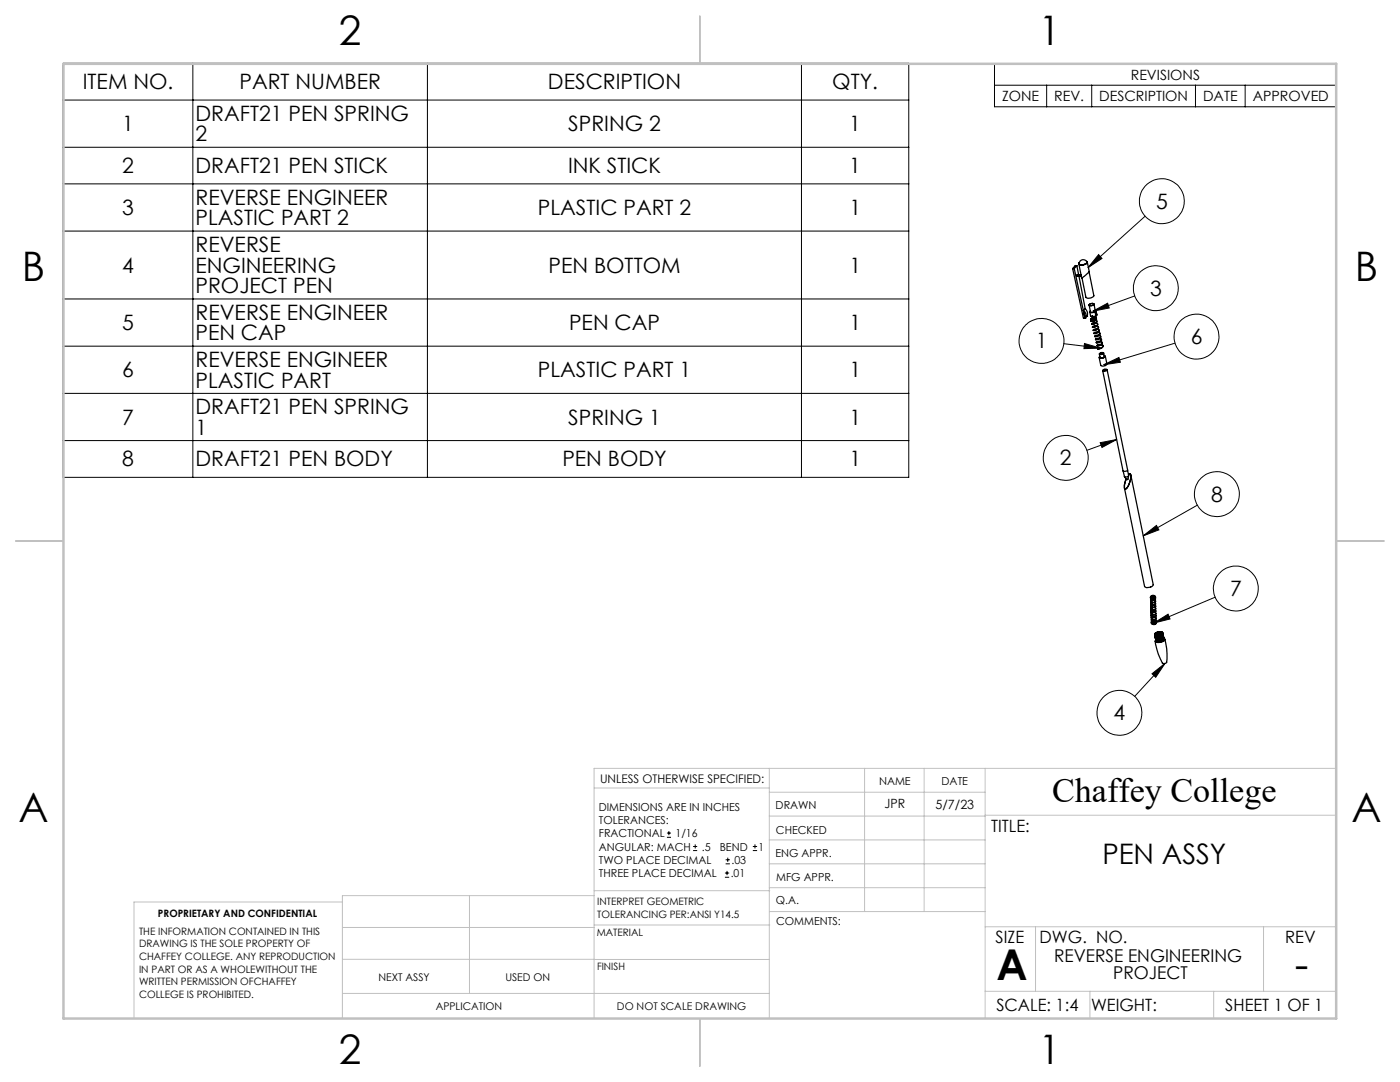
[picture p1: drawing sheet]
<svg xmlns="http://www.w3.org/2000/svg" width="279mm" height="216mm" viewBox="0 0 279 216" stroke-linecap="round" stroke-linejoin="round" font-family="sans-serif">
<g fill="none" stroke="#000" stroke-width=".25">
<path d="M214.1 53.6l2.1 9.9h.3M214.1 53.6h.3M214.4 53.6l2.1 9.9M214.9 53l-.5 .6M214.9 53l.4 1.8M214.9 54.9l.1 .2 .8 .1M214.9 53h-.3l-.5 .6M214.9 54.9l.9 .1M215.3 52.6l.1 .1M215.3 55.1l1.3 6.5M215.5 52.1a.71 .71 0 0 1 .9-.3 .71 .71 0 0 1 .5 .7 1.15 1.15 0 0 1-1.6 .1zM215.7 54.8h-.7l-.1 .1"/>
<path d="M216.9 52.1l.1 .2a1.12 1.12 0 0 1-1.7 .3l.1-.2-.1 .1a.98 .98 0 0 0 1.6 0v-.3M216.9 52.3l.1 .1M217 52.3l.4 1.9-1.5 1.3-.6-2.9M217.3 54.3l1 4.7a1.14 1.14 0 0 1-1.6 .3l-.8-3.8M216.2 61.9a1.11 1.11 0 0 1 .3 1.6M216.2 61.9l.3-.3a1.16 1.16 0 0 1 .4 1.5M216.2 61.9l.3 1.6M216.5 63.5h.1M216.9 63.1h.1M216.9 63.1l-.4 .4M217.5 60.7l.8-.1a.52 .52 0 0 1-.4 .4 .52 .52 0 0 1-.5-.2zM217.5 62.2l.2 .9 .2 .1"/>
<path d="M217.7 63.9v.1M217.7 63.9h.1M217.8 64h.1M217.8 63.9v.1M218.1 63l-.2 .2M218.3 66.6a.63 .63 0 0 1 .6-.3 .63 .63 0 0 1 .6 .4 .94 .94 0 0 1-1 .4M218.3 60.7l.3 1.3a.7 .7 0 0 1-1 .2l-.3-1.3M218.5 63.9h.2M218.6 61.8l.1 .1a.71 .71 0 0 1-1.2 .3l.1-.1M218.6 63.8l.1 .1M218.7 63.6h-.5l-.5 .2M218.7 62.7l.1 .1"/>
<path d="M218.7 62.2l.1 .6M218.7 63.4a.62 .62 0 0 1-1 .3l.4-.2h.6M218.7 63.4v-.1a.48 .48 0 0 1-.1 .5 .48 .48 0 0 1-.5 .1l-.4-.1a.72 .72 0 0 1 1-.3M218.7 64.5a.32 .32 0 0 1 .4 .3 .32 .32 0 0 1-.4 .3l-.6 .2M218.7 64.4h-.4l-.4 .3M218.7 63.6h.1M218.7 63.9a.45 .45 0 0 1 0 .5 .45 .45 0 0 1-.4 .2l-.4 .1 .7-.2M218.7 62l.2 .9M218.8 63.6a.88 .88 0 0 1-1.1 .3M218.8 65.1l-.7 .2M218.8 64.5a.34 .34 0 0 1 .3 .3 .34 .34 0 0 1-.3 .3l-.8 .2a.51 .51 0 0 1 .8-.2M218.8 63.9a.62 .62 0 0 1-.1 .7 .62 .62 0 0 1-.6 .1h-.2"/>
<path d="M218.8 62.8l.1 .1M218.8 63.5a.91 .91 0 0 1-1.1 .5v.1M218.8 63.6a.69 .69 0 0 1-1.1 .4l.1 .1M218.8 63.7a.83 .83 0 0 1-1.1 .3M218.8 65.1a.3 .3 0 0 1 .4 .3 .3 .3 0 0 1-.3 .3l-.7 .2M218.9 65.7l-.7 .2M218.9 65.1a.36 .36 0 0 1 .4 .3 .36 .36 0 0 1-.3 .4 .57 .57 0 0 1-.8 .1l.8-.2M218.9 62.9l-.2-.8-.2 .2 .2 .8-.5 .1-.2-.2-.1 .2M219 65.7a.32 .32 0 0 1 .3 .3 .32 .32 0 0 1-.3 .4l-.7 .1M219 66.3l-.6 .2M219 65.7l.3 .1a.52 .52 0 0 1 0 .5 .52 .52 0 0 1-.6 .2l-.3 .1M219.2 66.3a.34 .34 0 0 1 .4 .3 .34 .34 0 0 1-.3 .4l-.4 .2-.4-.1 .7-.2"/>
<path d="M219.3 67h.2a.43 .43 0 0 1 0 .5 .43 .43 0 0 1-.5 .2l-.4 .1 .1-.2 .7-.1M219.3 66.9a.56 .56 0 0 0-.8 .3M219.4 67.6l-.7 .1M219.4 66.9a.36 .36 0 0 1 .3 .3 .36 .36 0 0 1-.3 .4l-.7 .2M219.4 70.6a.5 .5 0 0 1 .8-.1 .5 .5 0 0 1-.8 .1zM219.5 67.6a.32 .32 0 0 1 .3 .3 .32 .32 0 0 1-.3 .3l-.7 .1M219.5 68.2l-.7 .1M219.5 67.5l.3 .2a.82 .82 0 0 1-1 .7M219.6 68.2h.2a.45 .45 0 0 1 0 .5 .45 .45 0 0 1-.5 .2l-.3 .1 .7-.2M219.6 68.1a.56 .56 0 0 0-.8 .3M219.6 70.5l.5-.1-.4 .3-.1-.1zM219.7 68.1l.2 .1a.62 .62 0 0 1-.1 .7 .62 .62 0 0 1-.7 .1h-.1"/>
<path d="M219.7 68.7a.56 .56 0 0 0-.8 .3M219.7 68.8a.32 .32 0 0 1 .4 .3 .32 .32 0 0 1-.3 .3l-.7 .2M219.8 68.8a.34 .34 0 0 1 .4 .3 .34 .34 0 0 1-.3 .3l-.8 .2M220.1 73.8a.45 .45 0 0 1 .4-.2 .45 .45 0 0 1 .4 .3 .44 .44 0 0 1-.4 .2 .44 .44 0 0 1-.4-.3zM220.3 73.8h.4v.1a.25 .25 0 0 1-.2 .1 .25 .25 0 0 1-.2-.2zM220.3 70.4l.1 .7a.57 .57 0 0 1-.9 .2l-.1-.7M220.3 70.9l.3 .2a.87 .87 0 0 1-1.2 .2l.1-.2M220.6 71.1l.3 1.5a.87 .87 0 0 1-1.2 .3l-.3-1.6M220.9 73.8l4.1 20a.67 .67 0 0 1-.9 .1l-4-20M224.2 94l.2 1.1M224.7 95.6l-.2 .7a1.05 1.05 0 0 0 .1 1.3 3.4 3.4 0 0 0 1-3.1l-.4 .2 .3-.2a1.7 1.7 0 0 1-.1 1.8l-.1 .3a.92 .92 0 0 1-.8 .9l-.1-.7 .3-1.2M225 93.8l.2 1.1"/>
<path d="M225.2 94.9a.61 .61 0 0 1-.8 .2M225.2 94.9l-.2 .8h-.2l-.4-.6M225.7 94.8l4.5 21.9a1.23 1.23 0 0 1-1.8 .3l-4-19.6M229.6 119.9l.1 .1M229.6 119.4l.1 .1M229.6 119.3l.1 .1M229.7 119.4a.58 .58 0 0 0 .8 .1M229.7 119.4h-.1M229.7 119.9h.1M229.7 119.6l.3 .2M229.8 119.5l.3 .2M229.8 119.4l-.1-.2 .1 .2"/>
<path d="M230.3 119.7l.2-.1a.41 .41 0 0 0-.4-.4 .41 .41 0 0 0-.4 .4v.2M230.4 119.7h.1a.36 .36 0 0 0-.1-.5 .36 .36 0 0 0-.5 .1l-.3 .3 .1 .3M230.5 119.3l-.6 .1M230.5 119.4l-.3 .2-.4-.1M230.5 119.2v.1M230.5 119.3a.44 .44 0 0 0-.4-.4 .44 .44 0 0 0-.4 .5M230.6 119.4a.48 .48 0 0 0-.5-.6 .48 .48 0 0 0-.5 .6M230.6 119.2a.52 .52 0 0 0-.5-.4 .52 .52 0 0 0-.5 .4M229.7 120.9v.1M229.7 120.4v.1M229.7 121.4l.1 .1M229.7 120.4h.1"/>
<path d="M229.7 120.1l.3 .1M229.7 121.3l.5 .4M229.7 122.8l.1 .1M229.8 121.5l.3 .2M229.8 121l.2 .2M229.8 120.5l.2 .2M229.8 120.5l.4 .2M229.8 120l.4 .2M229.8 122.3v.1M229.8 121.8v.1M229.8 123.8v.1M229.8 122.5l.3 .2"/>
<path d="M229.8 122l.3 .2M229.8 123.3a.43 .43 0 0 0 .4 .3 .43 .43 0 0 0 .4-.3 .51 .51 0 0 0-.5-.1 .51 .51 0 0 0-.3 .5M229.8 122.8l.4 .3M229.8 121l.4 .2M229.8 124.3v.1M229.8 123.4l.3 .2M229.8 123l.3 .2M229.8 122.4l.4 .2M229.8 122l.4 .1M229.8 123.8h.1M229.9 123.9v.1M229.9 123.9h.1"/>
<path d="M230 124l.6 .1M230 124h.6M230.3 120.7a.22 .22 0 0 0 .3-.3 .22 .22 0 0 0-.3-.1l-.5 .1-.1 .4M230.3 120.2l.2-.1a.3 .3 0 0 0-.1-.4 .3 .3 0 0 0-.4 .1l-.3 .5M230.4 121.7a.26 .26 0 0 0 .2-.4 .26 .26 0 0 0-.4-.1l-.4 .3-.1 .2M230.4 121.2l.2-.2a.49 .49 0 0 0-.5-.2 .49 .49 0 0 0-.4 .4M230.4 122.6a.22 .22 0 0 0 .2-.2 .22 .22 0 0 0-.3-.2l-.4 .1-.1 .4M230.4 122.1h.2a.32 .32 0 0 0-.2-.4 .32 .32 0 0 0-.4 .1l-.3 .4M230.4 120.7h.1a.36 .36 0 0 0-.1-.5 .36 .36 0 0 0-.5 .1l-.2 .3 .1 .3M230.4 120.2a.29 .29 0 0 0 .2-.4 .29 .29 0 0 0-.4-.1 .5 .5 0 0 0-.5 .6M230.4 123.1l.2-.1a.41 .41 0 0 0-.4-.4 .41 .41 0 0 0-.4 .4v.2M230.4 126.6l.1 .2"/>
<path d="M230.5 121.7a.36 .36 0 0 0 0-.6 .36 .36 0 0 0-.6 .2l-.2 .3 .1 .4M230.5 121.2a.32 .32 0 0 0 .1-.5 .32 .32 0 0 0-.5 0 .55 .55 0 0 0-.4 .6M230.5 122.7l.1-.1a.37 .37 0 0 0-.1-.5 .37 .37 0 0 0-.6 .1l-.2 .4 .1 .2M230.5 122.2l.1-.1a.46 .46 0 0 0-.5-.5 .46 .46 0 0 0-.4 .6l.1 .2M230.5 126.6l.2-.1zM230.5 123.6h.1a.33 .33 0 0 0 0-.4 .33 .33 0 0 0-.4-.1 .48 .48 0 0 0-.4 .7M230.5 123.1h.1a.36 .36 0 0 0-.1-.5 .36 .36 0 0 0-.5 .1l-.2 .2v.5M230.5 126.4a1.09 1.09 0 0 1 1.5-.1 1.16 1.16 0 0 1-1.6 .3zM230.5 127v.1M230.6 127.1a1.09 1.09 0 0 0 1.5-.4 1.13 1.13 0 0 1-1.6 .4M230.6 126.3l1-.3 .4 .3a1.13 1.13 0 0 1-1.6 .3zM230.6 127.4v.1a1.07 1.07 0 0 0 1.6-.5 .95 .95 0 0 1-1.3 .6z"/>
<path d="M230.6 127.6a.88 .88 0 0 0 1.4 0l.2-.3v-.2a.95 .95 0 0 1-1.4 .7l-.2-.1M230.6 127.5a.93 .93 0 0 0 1.6-.1v-.2a1.08 1.08 0 0 1-1.5 .4M230.6 127.1h.1M230.7 123.9a.44 .44 0 0 0-.5-.3 .44 .44 0 0 0-.4 .4M230.7 127.5h.1M230.7 126.3l.7-.2 .5 .1 .1 .2a1.07 1.07 0 0 1-1.5 .3M230.7 126.3h.1M230.7 126.3l.8-.1 .5 .2M230.7 127.7v.1M230.7 124.2a.5 .5 0 0 1-.9 0 .42 .42 0 0 0 .5 .4 .42 .42 0 0 0 .3-.5 .46 .46 0 0 0-.5-.2 .46 .46 0 0 0-.3 .5 .44 .44 0 0 1 .5-.5 .44 .44 0 0 1 .3 .6l-.3 .1-.5-.2M230.7 124a.46 .46 0 0 0-.4-.4 .46 .46 0 0 0-.5 .4v.1M230.8 124.2a.52 .52 0 0 0-.6-.4 .52 .52 0 0 0-.4 .4"/>
<path d="M230.9 127.3l.9-.2zM231 127.7l.9-.2-.9 .2M231 127.8l.9-.2-.9 .2M231.6 126.1l.4 .2a1.02 1.02 0 0 1-1.5 .5M231.6 126.1l.5 .3a1.18 1.18 0 0 1-1.7 .4l.1-.1M231.7 126.3l.3 .1M231.7 126.5h.2h-.6l-.7 .2 .1-.1M231.7 126.6l-.8 .2M231.7 126.8l-.9 .2M231.8 126.9l-.9 .2 .8-.1M231.8 127.4l-.8 .1M231.8 127.3l-.9 .2"/>
<path d="M231.8 126.5h-.6l-.6 .3M231.9 127.2h.1M232 127.8l-1 .2 .9-.2M232 126.4a1.4 1.4 0 0 0-1.5 .3M232 126.4a1.31 1.31 0 0 0-1.5 .3M232 126.3h.1M232.1 126.4a1.16 1.16 0 0 1-1.6 .4M232.1 126.5v-.1a.97 .97 0 0 1-1.5 .6l-.1-.1a.97 .97 0 0 0 1.6-.4 1.11 1.11 0 0 1-1.6 .4M232.1 126.7v-.1a1.09 1.09 0 0 1-1.6 .5v-.1M232.1 126.8l.1 .1a1.23 1.23 0 0 1-1.7 .4l.1-.1a.98 .98 0 0 0 1.5-.3M232.1 126.5a1.14 1.14 0 0 1-1.6 .5M232.1 126.7a1.13 1.13 0 0 1-1.6 .4"/>
<path d="M232.1 126.9a1.04 1.04 0 0 1-1.5 .3M232.1 126.8l.1 .1M232.2 126.9a1.16 1.16 0 0 1-1.6 .4M232.2 127a1.04 1.04 0 0 1-1.6 .4M232.2 127.3l.1 .2a1.21 1.21 0 0 1-1.7 .3l.1-.1M232.2 127.4a1.08 1.08 0 0 1-1.5 .4M232.2 127.1a1.22 1.22 0 0 1-1.6 .4M232.2 127.4a1.04 1.04 0 0 1-1.5 .4v-.1M232.2 127.4h.1M232.3 127.5a.95 .95 0 0 1-1.6 .4M232.3 127.4l.1 .1a1.07 1.07 0 0 1-1.4 .7l-.5-.2 .1-.3M232.3 127.5a1.23 1.23 0 0 1-1.6 .3"/>
<path d="M232.5 127.6a9.9 9.9 0 0 1 .2 4.7l-.6 .1a10.6 10.6 0 0 1-1.6-4.4"/>
</g>
<g fill="none" stroke="#000" stroke-width=".2">
<path d="M12.6 12.6h168.8v82.6h-168.8zM12.6 20h168.8M38.5 12.6v82.6M85.3 12.6v82.6M159.9 12.6v82.6M198.5 12.7h68.2v8.6h-68.2zM198.5 17h68.2M208.9 17v4.3M217.9 17v4.3M238.6 17v4.3M248.5 17v4.3M12.6 29.4h168.8"/>
<path d="M12.6 36.7h168.8M12.6 46.1h168.8M12.6 59.7h168.8M219.3 50.8l.6 .8-2.8 1.8zM226.4 59.1l-8.3 3M228.5 43.1l-11.4 10.3M12.6 69.1h168.8M12.6 78.5h168.8M212.3 68.6l7.3 .9M216.4 68.5l3.2 1-3.3 .1zM218.1 62.1l3-1.6 .3 1zM220.3 72.8l3-1.5 .3 1z"/>
<path d="M234.5 68.5l-14.2 4.3M12.6 87.9h168.8M219.6 88.3l3.2-.6-2.9 1.6zM222.8 87.7l-5.9 2.2M228.1 106.9l2.7-2.1 .5 .9zM239 100.8l-10.9 6.1M242.5 119.2l-12.2 5.1M229.9 134.4l2.6-2-1.9 2.7zM230.3 124.3l2.8-1.7 .4 .9zM232.5 132.4l-6.1 6.6M133.1 167.1h.8M133.1 166.2h.8"/>
<path d="M133.5 165.8v.9M138.3 169.7h.8M138.3 168.9h.8M138.7 168.5v.8M144.7 175h.8M144.7 174.2h.8M144.8 172.4h.9M144.8 171.6h.9M145.1 173.8v.8M145.2 171.1v.9M150.2 169.7h.9M150.2 168.9h.9"/>
<path d="M150.7 168.5v.8"/>
<circle cx="230.7" cy="57.5" r="4.5"/>
<circle cx="231.9" cy="40.1" r="4.5"/>
<circle cx="207.9" cy="68" r="4.5"/>
<circle cx="238.8" cy="67.2" r="4.5"/>
<circle cx="212.7" cy="91.4" r="4.5"/>
<circle cx="242.8" cy="98.6" r="4.5"/>
<circle cx="246.6" cy="117.4" r="4.5"/>
<circle cx="223.4" cy="142.2" r="4.5"/>
</g>
<g fill="none" stroke="#c0c0c0" stroke-width=".2">
<path d="M118.6 157.2h34.9M153.5 153.3v49.9M153.5 158.1h43.1M172.5 153.3v28.6M184.4 153.3v28.6M196.6 153.3v49.9M266.7 153.3h-148.1v49.9M68.3 180h-41.6v23.2M93.7 178.7v19.5M118.6 178.7h-50.3v24.5M118.6 177.7h35M153.5 167.6h43.1"/>
<path d="M153.5 162.8h43.1M153.5 172.4h43.1M153.5 177.1h43.1M196.6 162.7h70.1M68.3 198.2h85.2M68.3 191.4l85.2 .1M68.3 185.1h50.3M118.6 184.6h35M153.6 181.9h43M196.6 197.8h70.1M196.6 184.9h70.1M206.7 184.9v12.9"/>
<path d="M217.5 197.8v5.4M242.2 197.8v5.4M252.2 184.9v12.9"/>
</g>
<path d="M139.7 3.2v9.5M3.1 107.9h9.6M266.7 107.9h9.5M139.7 203.2v9.6" fill="none" stroke="#c0c0c0" stroke-width=".25"/>
<path d="M12.7 12.7h254v190.5h-254z" fill="none" stroke="#c0c0c0" stroke-width=".5"/>
<path d="M219.3 50.8l.6 .8-2.8 1.8zM229.9 134.4l2.6-2-1.9 2.7zM230.3 124.3l2.8-1.7 .4 .9zM228.1 106.9l2.7-2.1 .5 .9zM219.6 88.3l3.2-.6-2.9 1.6zM220.3 72.8l3-1.5 .3 1zM216.4 68.5l3.2 1-3.3 .1zM218.1 62.1l3-1.6 .3 1z" fill="#000"/>
<g font-size="8.5">
<text x="198.9" y="195.5">A</text>
<text x="258.4" y="195.4">-</text>
</g>
<g font-size="8.1">
<text x="67.6" y="8.9">2</text>
<text x="207.3" y="8.9">1</text>
<text x="4.4" y="56.2">B</text>
<text x="270.4" y="56.2">B</text>
<text x="3.7" y="164.1">A</text>
<text x="269.7" y="164.1">A</text>
<text x="67.6" y="212.4">2</text>
<text x="207.3" y="212.4">1</text>
</g>
<text font-size="6.9" x="210" y="160.1">Chaffey College</text>
<text font-size="5.6" x="220" y="172.3">PEN ASSY</text>
<g font-size="4.2">
<text x="16.5" y="17.8">ITEM NO.</text>
<text x="47.8" y="17.8">PART NUMBER</text>
<text x="109.4" y="17.8">DESCRIPTION</text>
<text x="166.1" y="17.8">QTY.</text>
<text x="24.4" y="26.2">1</text>
<text x="39" y="24.1">DRAFT21 PEN SPRING</text>
<text x="39" y="28.2">2</text>
<text x="113.4" y="26.2">SPRING 2</text>
<text x="169.5" y="26.2">1</text>
<text x="24.4" y="34.5">2</text>
<text x="39" y="34.5">DRAFT21 PEN STICK</text>
<text x="113.4" y="34.5">INK STICK</text>
<text x="169.5" y="34.5">1</text>
<text x="39" y="40.9">REVERSE ENGINEER</text>
<text x="230.7" y="41.6">5</text>
<text x="24.4" y="42.9">3</text>
<text x="39" y="45">PLASTIC PART 2</text>
<text x="107.4" y="42.9">PLASTIC PART 2</text>
<text x="169.5" y="42.9">1</text>
<text x="39" y="50.3">REVERSE</text>
<text x="24.4" y="54.4">4</text>
<text x="39" y="54.4">ENGINEERING</text>
<text x="39" y="58.5">PROJECT PEN</text>
<text x="109.5" y="54.4">PEN BOTTOM</text>
<text x="169.5" y="54.4">1</text>
<text x="229.5" y="59">3</text>
<text x="24.4" y="65.9">5</text>
<text x="39" y="63.8">REVERSE ENGINEER</text>
<text x="113.6" y="65.9">PEN CAP</text>
<text x="169.5" y="65.9">1</text>
<text x="39" y="67.9">PEN CAP</text>
<text x="206.7" y="69.5">1</text>
<text x="237.6" y="68.7">6</text>
<text x="24.4" y="75.3">6</text>
<text x="39" y="73.2">REVERSE ENGINEER</text>
<text x="39" y="77.3">PLASTIC PART</text>
<text x="107.4" y="75.3">PLASTIC PART 1</text>
<text x="169.5" y="75.3">1</text>
<text x="39" y="82.7">DRAFT21 PEN SPRING</text>
<text x="24.4" y="84.7">7</text>
<text x="39" y="86.8">1</text>
<text x="113.4" y="84.7">SPRING 1</text>
<text x="169.5" y="84.7">1</text>
<text x="24.4" y="93.1">8</text>
<text x="39" y="93.1">DRAFT21 PEN BODY</text>
<text x="112.2" y="93.1">PEN BODY</text>
<text x="169.5" y="93.1">1</text>
<text x="211.5" y="92.8">2</text>
<text x="241.7" y="100.1">8</text>
<text x="245.5" y="118.9">7</text>
<text x="222.2" y="143.7">4</text>
</g>
<g font-size="3.5">
<text x="210.4" y="191.9">REVERSE ENGINEERING</text>
<text x="222.2" y="195.4">PROJECT</text>
</g>
<g font-size="3.4">
<text x="197.8" y="166">TITLE:</text>
<text x="198.7" y="188.1">SIZE</text>
<text x="207.5" y="188.1">DWG. NO.</text>
<text x="256.5" y="188.2">REV</text>
<text x="198.8" y="201.7">SCALE: 1:4</text>
<text x="217.7" y="201.8">WEIGHT:</text>
<text x="244.5" y="201.7">SHEET 1 OF 1</text>
</g>
<g font-size="2.8">
<text x="225.7" y="15.9">REVISIONS</text>
<text x="200" y="20.2">ZONE</text>
<text x="210.4" y="20.2">REV.</text>
<text x="219.4" y="20.2">DESCRIPTION</text>
<text x="240.1" y="20.2">DATE</text>
<text x="250" y="20.2">APPROVED</text>
</g>
<g font-size="2.5">
<text x="176.5" y="161.3">JPR</text>
<text x="186.7" y="161.4">5/7/23</text>
</g>
<text font-size="2.4" x="119.8" y="156.2">UNLESS OTHERWISE SPECIFIED:</text>
<g font-size="2.2">
<text x="119.5" y="161.8">DIMENSIONS ARE IN INCHES</text>
<text x="154.8" y="161.4">DRAWN</text>
<text x="175.4" y="156.6">NAME</text>
<text x="187.9" y="156.7">DATE</text>
<text x="119.5" y="164.4">TOLERANCES:</text>
<text x="119.5" y="167.1">FRACTIONAL</text>
<text x="134.8" y="167.1">1/16</text>
<text x="154.9" y="166.3">CHECKED</text>
<text x="119.5" y="172.4">TWO PLACE DECIMAL</text>
<text x="119.5" y="169.7">ANGULAR: MACH</text>
<text x="140.1" y="169.7">.5</text>
<text x="143.6" y="169.7">BEND</text>
<text x="146" y="172.4">.03</text>
<text x="151.4" y="169.7">1</text>
<text x="154.8" y="171">ENG APPR.</text>
<text x="119.5" y="175">THREE PLACE DECIMAL</text>
<text x="145.8" y="175">.01</text>
<text x="154.9" y="175.7">MFG APPR.</text>
<text x="154.9" y="180.4">Q.A.</text>
<text x="154.9" y="184.6">COMMENTS:</text>
</g>
<g font-size="2.1">
<text x="75.5" y="195.7">NEXT ASSY</text>
<text x="100.9" y="195.7">USED ON</text>
<text x="86.9" y="201.5">APPLICATION</text>
<text x="123.1" y="201.6">DO NOT SCALE DRAWING</text>
</g>
<g font-size="2">
<text x="31.5" y="182.9">PROPRIETARY AND CONFIDENTIAL</text>
<text x="119.2" y="180.6">INTERPRET GEOMETRIC</text>
<text x="119.2" y="183.1">TOLERANCING PER:ANSI Y14.5</text>
<text x="27.8" y="186.5">THE INFORMATION CONTAINED IN THIS</text>
<text x="27.8" y="189">DRAWING IS THE SOLE PROPERTY OF</text>
<text x="27.8" y="191.6">CHAFFEY COLLEGE. ANY REPRODUCTION</text>
<text x="119.1" y="186.7">MATERIAL</text>
<text x="27.8" y="194.1">IN PART OR AS A WHOLEWITHOUT THE</text>
<text x="27.8" y="196.6">WRITTEN PERMISSION OFCHAFFEY</text>
<text x="119.1" y="193.5">FINISH</text>
<text x="27.8" y="199.1">COLLEGE IS PROHIBITED.</text>
</g>
</svg>
